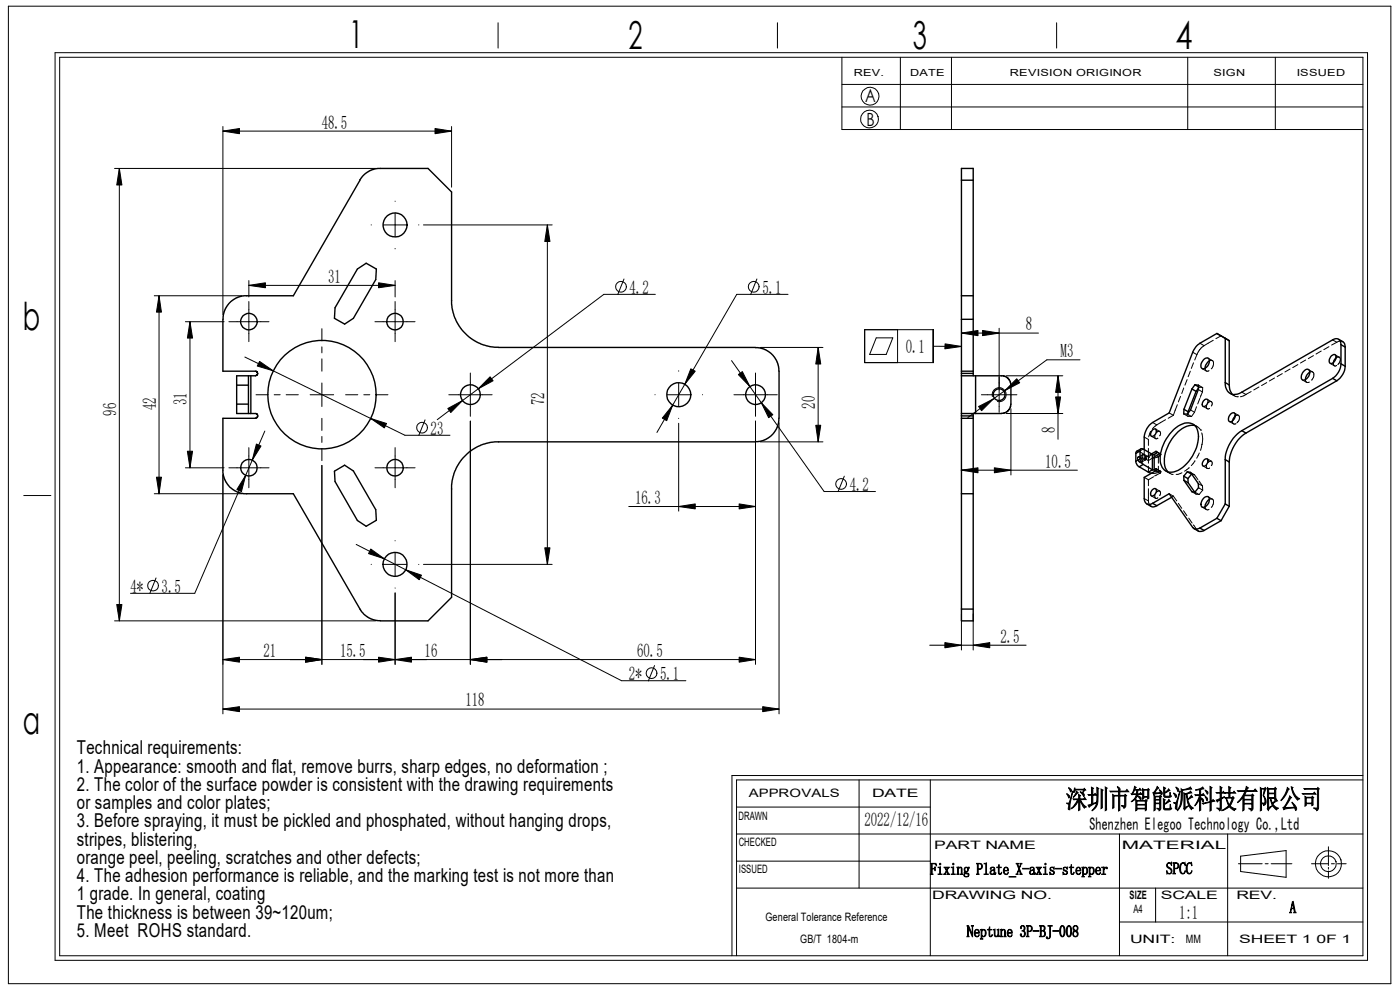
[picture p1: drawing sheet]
<svg xmlns="http://www.w3.org/2000/svg" width="297mm" height="210mm" viewBox="0 0 297 210" stroke-linecap="round" stroke-linejoin="round" font-family="sans-serif">
<g fill="none" stroke="#000" stroke-width=".21">
<path d="M1.8 1.3h293.3v207.4h-293.3zM11.7 11.2h278.4v192.5h-278.4zM12.7 12.1h276.4v190.6h-276.4zM105.7 4.8v5.4M164.9 4.8v5.4M178.6 17.9h110.5M178.6 12.1v15.4h110.5M191 12.1v15.4M201.8 12.1v15.4M224.2 4.8v5.4M252 12.1v15.4M270.6 12.1v15.4"/>
<path d="M24.3 35.7h55.4M25.3 35.7l.6 3.5h-1.1zM25.3 35.7v96M47.3 27.8l3.5-.5v1.1zM47.3 26.8v39.9M47.3 27.8h48.5M92.3 27.3l3.5 .5-3.5 .6zM95.8 26.8v12.9M178.6 22.7h110.5M52.8 59.5v3.5M78.7 47.7h.1M80.3 60l3.5 .5-3.5 .5z"/>
<path d="M81.3 47.7h5M83.8 42.7h.1M83.8 45.2v5M83.8 52.7v.1M83.8 59.5v3.5M88.8 47.7h.1M89.8 47.7h27.3M116.1 47.7l.6 3.5h-1.1zM116.1 47.7v72M132.4 59.2l-1.3 3.2M160.6 59.2l-1.3 3.2M32.7 62.7h18.6"/>
<path d="M33.7 62.7l.5 3.5h-1zM33.7 62.7v42M39.3 68.2h8.2M40.3 68.2l.6 3.5h-1.1zM40.3 68.2v31M48.6 68.2h8.5M51.9 75.7l34 16.6h9.6M52.8 60.5l3.5-.5v1zM52.8 64v8.5M52.8 60.5h31M55.1 76.7l2.9 2-3.4-1.1zM68.3 69.7v2.6"/>
<path d="M68.3 73.6v1.2M68.3 76.1v2.6M79.5 68.2h8.6M83.8 64v8.5M99.8 79.1v9.2M104 79.9l.6 .9-3.1 1.7zM139 62.4h-10.9l-35.3 26.6M144 78.7h.1M146.6 78.2l.9 .5-2.2 2.8zM155.2 76.5l19.6 27.8h10.9M156.6 79.5l.9-.7 1.6 3.2zM160.3 79.1v9.2"/>
<path d="M161.3 73.7h13.3M167.2 62.4h-10.9l-16.9 29.3M173.6 73.7l.5 3.5h-1zM173.6 73.7v20M183.4 69.9h14.6v7h-14.6zM185.9 71.7h3.5l-1.4 3.5h-3.5zM190.4 69.9v7M198 73.4l6 .1M200.5 72.9l3.5 .6-3.6 .5zM204 70.7l3.5-.6v1.1zM204 70.7h16.3M208.4 70.1l3.6 .6-3.6 .5z"/>
<path d="M212 69.6v17.9M213.4 79.7h12.1M224.5 79.7l.5 3.5h-1.1zM224.5 79.7v13.5M229.1 76.3h-7l-16.8 12.3M252.5 78.7l-.4 1.2M253 74.7l.9 .5M253.2 77l-.5 1.1M253.9 75.2l-.5 1.2M254.6 72.8l.8 .5M255 78.2l.9 .5M255.4 73.3l-.2 .2a3.6 3.6 0 0 0-1.3 1.7"/>
<path d="M255.7 78.1v.3a.48 .48 0 0 0 .8 .2M256.3 76l.9 .5M256.6 76.5l.4-.1a1.19 1.19 0 0 1 0 1.8M257.4 72.2l-2 1.1M259 71.2l-1.1 .6M272 79.2l-1.1 .7M273.7 78.3l-1.1 .6M275.3 77.3l-1.1 .7M277 76.4l-1.1 .6M277.6 78.4l.9 .5M277.9 78.9h.6M278.5 78.9l.1 .1a1.46 1.46 0 0 1-.3 1.6"/>
<path d="M278.6 75.4l-1.1 .7M280.3 74.5l-1.1 .6M281.9 73.5l-1.1 .7M282.2 77.1l.9 .5M282.7 72.1l.9 .5-1.1 .6M282.9 76.9v.3a.4 .4 0 0 0 .2 .4 .4 .4 0 0 0 .4 0M283.3 75.3l.8 .5M283.5 75.9a.57 .57 0 0 1 .8 0 .57 .57 0 0 1-.1 .9l-.4 .5M283.5 77.5v.1M284.9 72.5a1.21 1.21 0 0 0-1.3 .1M39.3 99.2h8.2M39.8 95.7h1.1l-.6 3.5z"/>
<path d="M48.6 99.2h8.5M52.8 95v8.5M54.3 83.7h2.6M54.4 94.2l1 .4-1.9 3zM56.2 91.4l-14.9 34.5h-13.6M58.2 83.7h1.2M60.7 83.7h2.6M65.8 83.7h5M68.3 81.2v5M68.3 88.7v2.6M68.3 92.6v1.3M68.3 95.1v2.6"/>
<path d="M68.3 98.7v42.2M73.3 83.7h2.6M77.2 83.7h1.2M78.7 88.8l3.3 1-.5 1zM79.5 99.2h8.6M79.7 83.7h2.6M83.8 95v8.5M90.2 89.1l-1.3 3.2M95 86.7l3.1-1.7-2.5 2.5zM95.2 83.7h9.2M99.8 89.3v51.6M138.9 83.7h.1"/>
<path d="M141.5 83.7h5M142.7 85.9l-1.3 3.3-.9-.5zM144 81.2v5M144 88.7v.1M144 89.8v18.6M149 83.7h.1M155.7 83.7h9.2M160.3 89.3v51.6M161.3 93.7h13.3M161.5 85.4l2.5 2.6-.9 .6zM165.3 89.7v61.7M173.1 90.2h1l-.5 3.5z"/>
<path d="M204 99.7l3.5-.5v1.1zM204 99.7h24.6M207.6 86.2l3.1-1.6-2.5 2.5zM208.2 83.7h7.5M210.5 84.1a1.49 1.49 0 0 1 1.3-1.9 1.49 1.49 0 0 1 1.6 1.7 1.49 1.49 0 0 1-1.8 1.3M210.9 99.2l3.6 .5-3.6 .6zM213.2 82.8l2.5-2.5 .6 .9zM213.4 87.7h12.1M214.5 86.7v14.1M223.9 84.2h1.1l-.5 3.5zM241.2 95.7l.5 .1M241.5 96.9a.87 .87 0 0 1 .7 1.3 .89 .89 0 0 1-.7-1.3z"/>
<path d="M241.5 97a.72 .72 0 0 1 .7 1h-.3l-.4-.4M241.7 95.8l1.9 1.1M242.4 96.4l-.9 .6M242.5 95.2l-.8 .6M242.7 95.4v1.8M242.7 92.7l.9 .5v1.3M243 97.5l-.9 .5M243.6 95.1v3.2M243.6 98.9v1.3M243.6 96.9l.2 .1M243.8 97h.1M244.1 91.5l-.4 1.2"/>
<path d="M244.3 92.5l.9 .5M244.3 96.3l-1.6 .9M244.5 96.4l-.9 .5M244.5 89.6l.9 .5M244.7 97l-1.1 .7-.9-.5M244.9 96.4l.8 .5M245 92.3l.2 .7M245.2 91l.8 .5M245.2 96.2l.9 .5M245.3 91.8a.47 .47 0 0 1 .7-.3 .47 .47 0 0 1 .2 .7l-.2 .3M245.3 99.4l.9 .5M245.3 95.8l.9 .5"/>
<path d="M245.4 90.1l-.9 .9M245.6 92.9l-.4 .1M245.7 96.9v1.4M245.7 98.9v1.3M245.7 96.9l-1.2 .2M246.1 99.9l-.7-.3 .9 .5M246.1 99.9h.1M246.1 99.9l-.4 .3M246.1 96.3l-.7-.4 .9 .5M246.1 96.3h.1M246.1 96.7l-.4 .2M246.1 96.3l-1.1 .6"/>
<path d="M246.2 96.6l-.1 .1M246.2 99.9l-.1 .5M246.2 96.3v.3M246.2 96.5v.1M247.3 89l-1.9 1.1M247.3 99.9l.9 .5M248 87.6l.9 .5M248.9 88.1l-1.1 .6M249.8 85.9l-.9 2.2M250.4 84.1l-.4 1.2M251.1 82.3l-.4 1.2M251.1 87.8l.9 .5"/>
<path d="M251.8 80.5l-.4 1.2M251.9 87.8l.9 .5M252 88.3h.8M252 87.6v.7M252.3 99.2l-1 .7M252.6 87l.8 .5M253.1 90l.9 .5M253.4 87.5l-.6 .8M253.5 97.7l-.8 1.1M253.8 90.4l.9 .8M253.8 86.3l-.4 1.2M254.2 82.6l.9 .5"/>
<path d="M254.3 82l.1 .1M254.3 81.7l.8 .5M254.4 82.1l.7 .1M254.4 82.1l-.1 .2M254.4 96.1l-.5 1.1M254.6 84.5l-.5 1.2M254.7 91.2h.1M254.9 91.8a5.9 5.9 0 0 1-.2 3.7M255.1 83.1l-.5 1.2M255.1 82.2v.9M255.2 98.8l.9 .6M255.2 86.2l.9 .5"/>
<path d="M255.9 86v.4a.36 .36 0 0 0 .3 .3 .36 .36 0 0 0 .4-.1M255.9 98.7v.4a.36 .36 0 0 0 .3 .3 .36 .36 0 0 0 .4-.1M256.1 97.3l.9 .5M256.1 84.7l.9 .5M256.2 98.1l.4-.2a.48 .48 0 0 1 .6 .2 .48 .48 0 0 1-.2 .7M256.2 85.5l.4-.3a.48 .48 0 0 1 .6 .3 .48 .48 0 0 1-.2 .6M260.8 89.4l.9 .5M260.9 83.4l.9 .5M261.4 83.7l.4 .2M261.5 89.2v.4l.1 .3h.6M261.8 83.9l.7 .3M261.8 87.6l.9 .5"/>
<path d="M262.2 89.9h.1M262.5 84.2h.1M262.7 88.1a1.16 1.16 0 0 1-.3 1.6M262.7 88.1l-.7 .1M263.4 83.2l.9 .5-1.2 .5M265.4 83.1l-1.1 .6M267.1 82.1l-1.1 .6M268.7 81.2l-1.1 .6M270.4 80.2l-1.1 .6M276.3 80.6l.9 .5M276.9 80.5l.1 .4 .2 .2M277.7 81l-.5 .1"/>
<path d="M278.3 80.6h.1M5 105.1h5.8M32.7 104.7h18.6M33.2 101.2h1l-.5 3.5zM47.3 100.7v50.7M52.1 100.8l-.9 3.5-1-.5zM75.6 115.5l56.3 28.9h13.6M78.7 116.5l2.8 2-3.3-1.1zM78.7 119.7h.1M81.3 119.7h5M83.8 114.7h.1M83.8 117.2v5"/>
<path d="M88.8 119.7h.1M89.8 119.7h27.3M115.6 116.2h1.1l-.6 3.5zM133.4 107.4h26.9M144 107.4l3.5-.5v1zM156.8 106.9l3.5 .5-3.5 .5zM179.1 101l-1.3 3.3M242.7 105.7l.9 .6M242.7 101.3l.9 .5M243.6 106.3l.2 .7 .3 .4M243.6 101.8v1.2M243.6 103.7v2.6"/>
<path d="M244.3 105.2l.9 .5M244.7 101.1l-1.1 .7M245 105v.6l.3 .1 .3-.1M245.2 103.7l.8 .5M245.3 104.4l.3-.2a.51 .51 0 0 1 .6 .3 .51 .51 0 0 1-.2 .6M245.5 100.2l-.5 .2h-.7M245.7 100.2l-.5-.3 .9 .5M246.1 100.4l-1.2 .6M246.2 100.2v.1M247.8 100.1l.8 .5h.3M248 104.7l.9 .5M248.9 105.2l.7 1.1"/>
<path d="M248.9 105.2l-.4 .3M250 106.8l.7 1M250.7 100.3l-1.2 .3M251.1 108.3l.7 1.1M252.2 109.9l.7 1.1M252.6 100.2l.8 .5M252.8 100.6l.6 .1M252.9 104.3l.8 .5M253 111.9l.9 .5M253.2 111.3l.7 1.1M253.4 100.7l.7 1M253.4 104.4l.3 .4"/>
<path d="M253.5 104.4l.9 .5M253.7 104.8l.7 .1M253.9 112.4l.3 .2M254.2 102.6l.9 .5M254.3 103.5l.8 .5M254.3 102l.8 1.1M255 107.6l.9 .5M255.1 103.1v.9M255.1 104l-.7 .9M255.7 107.5v.4l.3 .2 .5-.1M256.3 105.4l.9 .5M256.6 105.9l.2-.1a.45 .45 0 0 1 .6 .4l-.1 .8-.3 .6"/>
<path d="M24.3 131.7h55.4M24.8 128.2h1.1l-.6 3.5zM33.1 122.6l-1.3 3.3M47.3 139.9l3.5-.5v1.1zM47.3 139.9h113M64.8 139.4l3.5 .5-3.5 .6zM80.3 139.4l3.5 .5-3.5 .6zM83.8 139.9l3.5-.5v1.1zM83.8 124.7v.1M83.8 125.8v15.1M86.1 120.9l3.3 1.1-.5 1zM99.8 139.9l3.5-.5v1.1z"/>
<path d="M156.8 139.4l3.5 .5-3.5 .6zM197.2 136.9h20.5M200.4 136.3l3.6 .6-3.6 .5zM204 130.2v7.7M206.5 136.9l3.5-.6v1.1zM206.5 130.2v7.7M47.3 150.4l3.5-.5v1.1zM47.3 150.4h118M138.9 141.2l-1.4 3.2M161.8 149.9l3.5 .5-3.5 .6zM156.3 171.2h41.1M156.3 176.9h132.8"/>
<path d="M182.2 165.4v23M197.4 165.4v37.3M237.5 176.9v25.8M260.4 176.9v25.8M281.8 179.6v4M289.1 165.4h-132.8v37.3M289.1 164.5h-133.8v38.2M156.3 182.7h41.1M156.3 188.4h132.8M237.5 195.6h51.6M245.2 188.4v7.2M262.7 183.2h5.1"/>
<path d="M263.2 181.6l9.6-1.2v5.7l-9.6-1.2zM268.4 183.2h.6M269.7 183.2h4.4M278.2 183.2h3.6M281.8 184v.4M281.8 184.7v1.6M282.4 183.2h.7M283.7 183.2h1.9"/>
<circle cx="184.5" cy="25.3" r="1.89"/>
<circle cx="184.6" cy="20.4" r="1.88"/>
<circle cx="131.7" cy="60.8" r="1.14"/>
<circle cx="159.9" cy="60.8" r="1.14"/>
<circle cx="89.5" cy="90.7" r="1.14"/>
<circle cx="178.4" cy="102.7" r="1.14"/>
<circle cx="32.5" cy="124.2" r="1.14"/>
<circle cx="138.2" cy="142.8" r="1.14"/>
<circle cx="281.8" cy="183.2" r="1.68"/>
<circle cx="281.8" cy="183.2" r="2.78"/>
</g>
<g fill="none" stroke="#000" stroke-width=".3">
<path d="M76.3 38.2l.6-.8 1-.9 .8-.4 1.1-.3 11-.1 5 5 .1 24.6 .6 2.2 1 1.8 1.7 1.9 1.8 1.3 2.2 .9 2.6 .3h54.5l1.2 .2 1.5 .6 1 .9 .7 1 .4 1 .2 1.3v10M76.4 38.2l-14.2 24.5-10.8 .1-1 .3-1.2 .7-.7 .6-.6 1-.6 1.7v11.6h7.1l.3 .5M204 38.2v-2.5h2.5v2.5M204 38.2v24.5M204 38.2h2.5M206.5 38.2v24.5M75.8 57.1l1.9-1.3 2.1 1.3-.1 2.2-4.7 8.2-1.9 1.2-2.1-1.2 .1-2.2zM52.7 79.7v2M52.7 79.7h-2.5v2M52.7 79.7h.5M53.2 79.7v8M54.7 79.2l-.3 .5h-1.2"/>
<path d="M204 62.7v5M204 79.7h3M204 78.7v.5M204 79.2v.5M204 78.7h2.5M204 62.7h2.5M204 67.7h2.5M204 67.7v11M204 79.7v8M204 79.2h2.5M206.5 62.7v5M206.5 78.7v.5"/>
<path d="M206.5 79.2v.5M206.5 67.7v11M207 79.7l6 .1 .6 .2 .5 .6 .4 1.1-.1 4.4-.6 1.1-.7 .4-.6 .1h-5.5M207 79.7v8M255.3 76.4a.72 .72 0 0 1 1-.4 .72 .72 0 0 1 .2 1.1 1.19 1.19 0 0 1-1.6 1l-.1-.4v-.5zM256.6 76.5l-.8 .9-.1 .7M259 71.2l1.8 1.1M259.9 71.8l-1.8-1.1-3.5 2.1a4 4 0 0 0-1.6 1.9l-5 12.9-3.5 2a4.1 4.1 0 0 0-1.8 3.1v2.7M259.9 71.8v9.4M259.9 71.8l.9 .5M260.8 72.3v9.4M276.8 78.6a.63 .63 0 0 1 .8-.2 .63 .63 0 0 1 .2 .8 1.36 1.36 0 0 1-1.6 1.3 1.53 1.53 0 0 1 .6-1.9z"/>
<path d="M277.8 79l-.6 .5-.3 1M282.4 75.5a.6 .6 0 0 1 1-.2 .6 .6 0 0 1-.1 .9l-.3 .5a.58 .58 0 0 1-.8 .4 .58 .58 0 0 1-.2-.9zM283.4 75.9l-.4 .6-.1 .4M284 72l.9 .5a1.18 1.18 0 0 1 .5 1.1M284.5 73.1a1.08 1.08 0 0 0-.5-1.1 1.08 1.08 0 0 0-1.3 .1l-19.3 11.1a2.14 2.14 0 0 1-2.5 .2 2.14 2.14 0 0 1-1-2.2M284.5 77.2a3.9 3.9 0 0 1-1.8 3.1M284.5 73.1v4.1M284.5 77.2l.9 .5M284.5 73.1l.9 .5M285.4 77.7a3.9 3.9 0 0 1-1.8 3.1M285.4 73.6v4.1M50.2 85.7v2h2.5"/>
<path d="M50.2 81.7h2.5M50.2 85.7h2.5M50.2 81.7v4M52.7 85.7v2M52.7 87.7h.5M52.7 81.7v4M53.2 87.7l1.2 .1 .3 .2-.1 .5-.4 .2h-6.9v11.6l.2 1.1 .5 .9 .6 .9 .8 .7 1.8 .7 11 .1 14.5 25 .6 .7 1.1 .7 1.4 .5 .9 .1M71 99.9l2.1-1.2 1.9 1.2 4.7 8.2 .1 2.3-2.1 1.2-1.9-1.2-4.7-8.2zM165.2 88.7l-.2 1.6-1 1.7-1.4 1.1-1.7 .6h-56l-2.3 .5-1.6 .7-1.8 1.2-1.7 2-1 1.8-.6 2.2-.1 24.6-5 5h-10.1M204 99.7v5M204 87.7h3M204 87.7v.5"/>
<path d="M204 88.2v.5M204 88.7h2.5M204 88.7v11M204 99.7h2.5M204 88.2h2.5M206.5 99.7v5M206.5 87.7v.5M206.5 88.2v.5M206.5 88.7v11M241 97.8a1.49 1.49 0 0 0 .7 1.2M241 96.2v1.6M241.7 99l1.9 1.2"/>
<path d="M241.9 97.3l.2 .9 .4 .3M241.9 95.7a.42 .42 0 0 1 .1-.5 .42 .42 0 0 1 .5 0l2 1.2M241.9 95.7v1.6M241.9 97.3l-.9 .5M241.9 95.7l-.9 .5M242.1 95.2l-.9 .5-.2 .5M242.4 96.5a.62 .62 0 0 1 .6 .3 .62 .62 0 0 1-.1 .8l-.5-.4-.1-.3zM242.5 98.5l2 1.2M242.5 98.5l-.8 .5M244.4 91.3l.4-.3a.35 .35 0 0 1 .4 0 .35 .35 0 0 1 .1 .4 1.08 1.08 0 0 1-1 1.1l-.2-.5zM244.5 99.7h.4M244.5 96.4h.4"/>
<path d="M244.5 96.4v3.3M244.5 99.7l-.9 .5M244.9 96.4v3.3M244.9 99.7l.3 .2M245.2 99.9l-2.5 1.4v4.4a1.09 1.09 0 0 0 .6 1.2 1.09 1.09 0 0 0 1.2-.1M245.2 99.4l.2 .2M245.2 95.8l.2 .1M245.2 95.8l-.9 .5M245.2 99.4l-.3 .3M245.4 99.6l-.2 .3M245.4 95.9l-.1 .2-.4 .3M249 91.1a3.9 3.9 0 0 1 4-1.2 3.7 3.7 0 0 1 1 4.4 8.2 8.2 0 0 1-5 5.8 2.38 2.38 0 0 1-2.9-2.8 9.3 9.3 0 0 1 2.9-6.2z"/>
<path d="M251.2 86.8l.9 .5M252.1 87.3l-.1 .3M252.9 82.5l-1.7 4.3M252.9 82.5l.8 .5M253.4 90.3a4.9 4.9 0 0 0-4.4 2.2 7.6 7.6 0 0 0-1.8 6.8l.6 .8M253.5 81.6l.8 .1-.1 .9-1.6 4.4-.7 .8h-.8l.1-1M253.5 81.6l-.6 .9M253.5 81.6l.8 .4M253.7 83l-1.6 4.3M254.3 82.3l-.6 .7M255.3 85.1l.1-.2a.47 .47 0 0 1 .7-.2 .47 .47 0 0 1 .1 .7 .66 .66 0 0 1-.4 .7 .66 .66 0 0 1-.7-.1zM255.4 97.7a.51 .51 0 0 1 .7-.3 .51 .51 0 0 1 .1 .8l-.3 .4a.48 .48 0 0 1-.7 .2 .48 .48 0 0 1-.1-.7z"/>
<path d="M259.9 97.5v9.4M259.9 97.5l.9 .5M259.9 81.2l.9 .5M260.8 81.7l.1 1 .5 1M260.8 98v9.4M261.1 87.8a.54 .54 0 0 1 .7-.2 .54 .54 0 0 1 .2 .7 1.07 1.07 0 0 1-1.3 1.1l-.1-.8zM262 88.3l-.5 .9M263.4 91.4a7.8 7.8 0 0 0-3.5 6.1M263.4 91.4l.9 .5M264.3 91.9a8 8 0 0 0-3.5 6.1M282.7 80.3l-19.3 11.1M282.7 80.3l.9 .5"/>
<path d="M283.6 80.8l-19.3 11.1M204 104.7h2.5M204 104.7v24.5M206.5 104.7v24.5M243.3 106.9l.9 .5a1.12 1.12 0 0 0 1.2-.1M243.6 100.2l.7 .2M244.5 103.9a.48 .48 0 0 1 .7-.2 .48 .48 0 0 1 .1 .7 .72 .72 0 0 1-.4 .7 .72 .72 0 0 1-.8-.1l.1-.7zM244.5 106.8l3.5-2.1 5 7.2a1.15 1.15 0 0 0 1.6 .1M244.5 106.8l.9 .5M248.5 105.5l-3.1 1.8M251.1 101l.1 .9M251.1 101l.9 .5"/>
<path d="M251.2 101.9l.9 .5M251.9 100.1l.7 .1 1.6 2.4 .1 .9-.8 .9-.6-.1-1.7-2.4M251.9 100.1l-.8 .9M251.9 100.1l.9 .5M252 101.5l.1 .9M252.1 102.4l1.3 2M252.8 100.6h.1M252.8 100.6l-.8 .9M253.3 112.1l1.1 .6 1-.2M254.6 112l.8 .5M255.4 105.6a.62 .62 0 0 1 .8-.3 .62 .62 0 0 1 .3 .8 1.25 1.25 0 0 1-1.6 1.3l-.1-.7zM256.6 105.9l-.6 .6-.3 .6v.4"/>
<path d="M258.1 109.9l-3.5 2.1M258.1 109.9l.9 .5M259 110.4l-3.6 2.1M259.9 106.9l-1.8 3M259.9 106.9l.9 .5M260.8 107.4l-1.8 3M204 129.2v2.5h2.5v-2.5M204 129.2h2.5"/>
<circle cx="83.8" cy="47.7" r="2.56"/>
<circle cx="52.8" cy="68.2" r="1.74"/>
<circle cx="83.8" cy="68.2" r="1.74"/>
<circle cx="52.8" cy="99.2" r="1.75"/>
<circle cx="68.3" cy="83.7" r="11.5"/>
<circle cx="83.8" cy="99.2" r="1.75"/>
<circle cx="99.8" cy="83.7" r="2.09"/>
<circle cx="144" cy="83.7" r="2.56"/>
<circle cx="160.3" cy="83.7" r="2.09"/>
<circle cx="212" cy="83.7" r="1.26"/>
<circle cx="83.8" cy="119.7" r="2.56"/>
</g>
<g fill="#000">
<path d="M25.3 35.7l.6 3.5h-1.1zM47.3 27.8l3.5-.5v1.1zM92.3 27.3l3.5 .5-3.5 .6zM116.1 47.7l.6 3.5h-1.1zM33.7 62.7l.5 3.5h-1zM40.3 68.2l.6 3.5h-1.1zM52.8 60.5l3.5-.5v1zM55.1 76.7l2.9 2-3.4-1.1zM80.3 60l3.5 .5-3.5 .5zM173.6 73.7l.5 3.5h-1zM204 70.7l3.5-.6v1.1zM200.5 72.9l3.5 .6-3.6 .5z"/>
<path d="M208.4 70.1l3.6 .6-3.6 .5zM224.5 79.7l.5 3.5h-1.1zM39.8 95.7h1.1l-.6 3.5zM54.4 94.2l1 .4-1.9 3zM78.7 88.8l3.3 1-.5 1zM95 86.7l3.1-1.7-2.5 2.5zM104 79.9l.6 .9-3.1 1.7zM142.7 85.9l-1.3 3.3-.9-.5zM146.6 78.2l.9 .5-2.2 2.8zM156.6 79.5l.9-.7 1.6 3.2zM161.5 85.4l2.5 2.6-.9 .6zM173.1 90.2h1l-.5 3.5z"/>
<path d="M204 99.7l3.5-.5v1.1zM207.6 86.2l3.1-1.6-2.5 2.5zM213.2 82.8l2.5-2.5 .6 .9zM210.9 99.2l3.6 .5-3.6 .6zM223.9 84.2h1.1l-.5 3.5zM33.2 101.2h1l-.5 3.5zM52.1 100.8l-.9 3.5-1-.5zM78.7 116.5l2.8 2-3.3-1.1zM115.6 116.2h1.1l-.6 3.5zM144 107.4l3.5-.5v1zM156.8 106.9l3.5 .5-3.5 .5zM24.8 128.2h1.1l-.6 3.5z"/>
<path d="M47.3 139.9l3.5-.5v1.1zM64.8 139.4l3.5 .5-3.5 .6zM80.3 139.4l3.5 .5-3.5 .6zM83.8 139.9l3.5-.5v1.1zM86.1 120.9l3.3 1.1-.5 1zM99.8 139.9l3.5-.5v1.1zM156.8 139.4l3.5 .5-3.5 .6zM200.4 136.3l3.6 .6-3.6 .5zM206.5 136.9l3.5-.6v1.1zM47.3 150.4l3.5-.5v1.1zM161.8 149.9l3.5 .5-3.5 .6z"/>
</g>
<g font-size="8.2">
<text x="74.1" y="10.2">1</text>
<text x="133.3" y="10.4">2</text>
<text x="193.7" y="10.5">3</text>
<text x="249.4" y="10.5">4</text>
<text x="4.8" y="70">b</text>
<text x="4.9" y="155.7">a</text>
</g>
<text font-size="5.6" x="226.1" y="171.4">深圳市智能派科技有限公司</text>
<g font-size="4.1">
<text x="16.3" y="160">Technical requirements:</text>
<text x="16.3" y="163.9">1. Appearance: smooth and flat, remove burrs, sharp edges, no deformation ;</text>
<text x="16.3" y="167.8">2. The color of the surface powder is consistent with the drawing requirements</text>
<text x="16.3" y="171.6">or samples and color plates;</text>
<text x="16.3" y="175.5">3. Before spraying, it must be pickled and phosphated, without hanging drops,</text>
<text x="16.3" y="179.4">stripes, blistering,</text>
<text x="16.3" y="183.3">orange peel, peeling, scratches and other defects;</text>
<text x="16.3" y="187.2">4. The adhesion performance is reliable, and the marking test is not more than</text>
<text x="16.3" y="191">1 grade. In general, coating</text>
<text x="16.3" y="194.9">The thickness is between 39~120um;</text>
<text x="16.3" y="198.8">5. Meet ROHS standard.</text>
</g>
<g font-size="4">
<text x="68.2" y="27.3">48.5</text>
<text x="69.6" y="60">31</text>
<text x="133.6" y="62.3">4.2</text>
<text x="161.8" y="62.3">5.1</text>
<text x="217.6" y="70.1">8</text>
<text x="192.2" y="74.9">0.1</text>
<text x="225" y="75.8">M3</text>
<text x="24.7" y="88.2" transform="rotate(-90 24.7 88.2)">96</text>
<text x="33.1" y="87" transform="rotate(-90 33.1 87)">42</text>
<text x="39.7" y="85.9" transform="rotate(-90 39.7 85.9)">31</text>
<text x="115.5" y="85.9" transform="rotate(-90 115.5 85.9)">72</text>
<text x="172.9" y="86.7" transform="rotate(-90 172.9 86.7)">20</text>
<text x="91.4" y="92.2">23</text>
<text x="223.8" y="91.8" transform="rotate(-90 223.8 91.8)">8</text>
<text x="221.7" y="99.2">10.5</text>
<text x="134.7" y="106.9">16.3</text>
<text x="180.3" y="104.1">4.2</text>
<text x="27.7" y="125.7">4*</text>
<text x="34.3" y="125.7">3.5</text>
<text x="212.2" y="136.3">2.5</text>
<text x="55.9" y="139.4">21</text>
<text x="72.1" y="139.4">15.5</text>
<text x="90.1" y="139.4">16</text>
<text x="135.2" y="139.4">60.5</text>
<text x="98.8" y="149.9">118</text>
<text x="133.4" y="144.3">2*</text>
<text x="140" y="144.3">5.1</text>
<text x="183.4" y="175.3">2022/12/16</text>
<text x="250.1" y="194.9">1:1</text>
</g>
<g font-size="3.9">
<text x="183.6" y="21.6">A</text>
<text x="183.8" y="26.6">B</text>
<text x="231.1" y="176">Shenzhen Elegoo Technology Co.,Ltd</text>
</g>
<g font-size="3.5">
<text x="197.3" y="185.5">Fixing Plate_X-axis-stepper</text>
<text x="247.4" y="185.4">SPCC</text>
<text x="273.6" y="193.7">A</text>
<text x="205.1" y="198.8">Neptune 3P-BJ-008</text>
</g>
<g font-size="2.5">
<text x="156.7" y="173.9">DRAWN</text>
<text x="158.8" y="169.2">APPROVALS</text>
<text x="185" y="169.2">DATE</text>
<text x="156.7" y="179.4">CHECKED</text>
<text x="156.8" y="185.1">ISSUED</text>
<text x="198.2" y="180.1">PART NAME</text>
<text x="238" y="180.1">MATERIAL</text>
<text x="197.7" y="190.7">DRAWING NO.</text>
<text x="239.6" y="190.7">SIZE</text>
<text x="246.3" y="190.7">SCALE</text>
<text x="262.3" y="190.7">REV.</text>
<text x="162.4" y="195.3">General Tolerance Reference</text>
<text x="240.5" y="193.8">A4</text>
<text x="169.8" y="199.9">GB/T 1804-m</text>
<text x="239.7" y="199.9">UNIT:</text>
<text x="251.5" y="199.9">MM</text>
<text x="262.9" y="199.9">SHEET 1</text>
<text x="279.3" y="199.9">0F 1</text>
</g>
<g font-size="2.1">
<text x="181.1" y="16.1">REV.</text>
<text x="193.1" y="16.1">DATE</text>
<text x="214.2" y="16.1">REVISION ORIGINOR</text>
<text x="257.4" y="16.1">SIGN</text>
<text x="275.1" y="16.1">ISSUED</text>
</g>
</svg>
